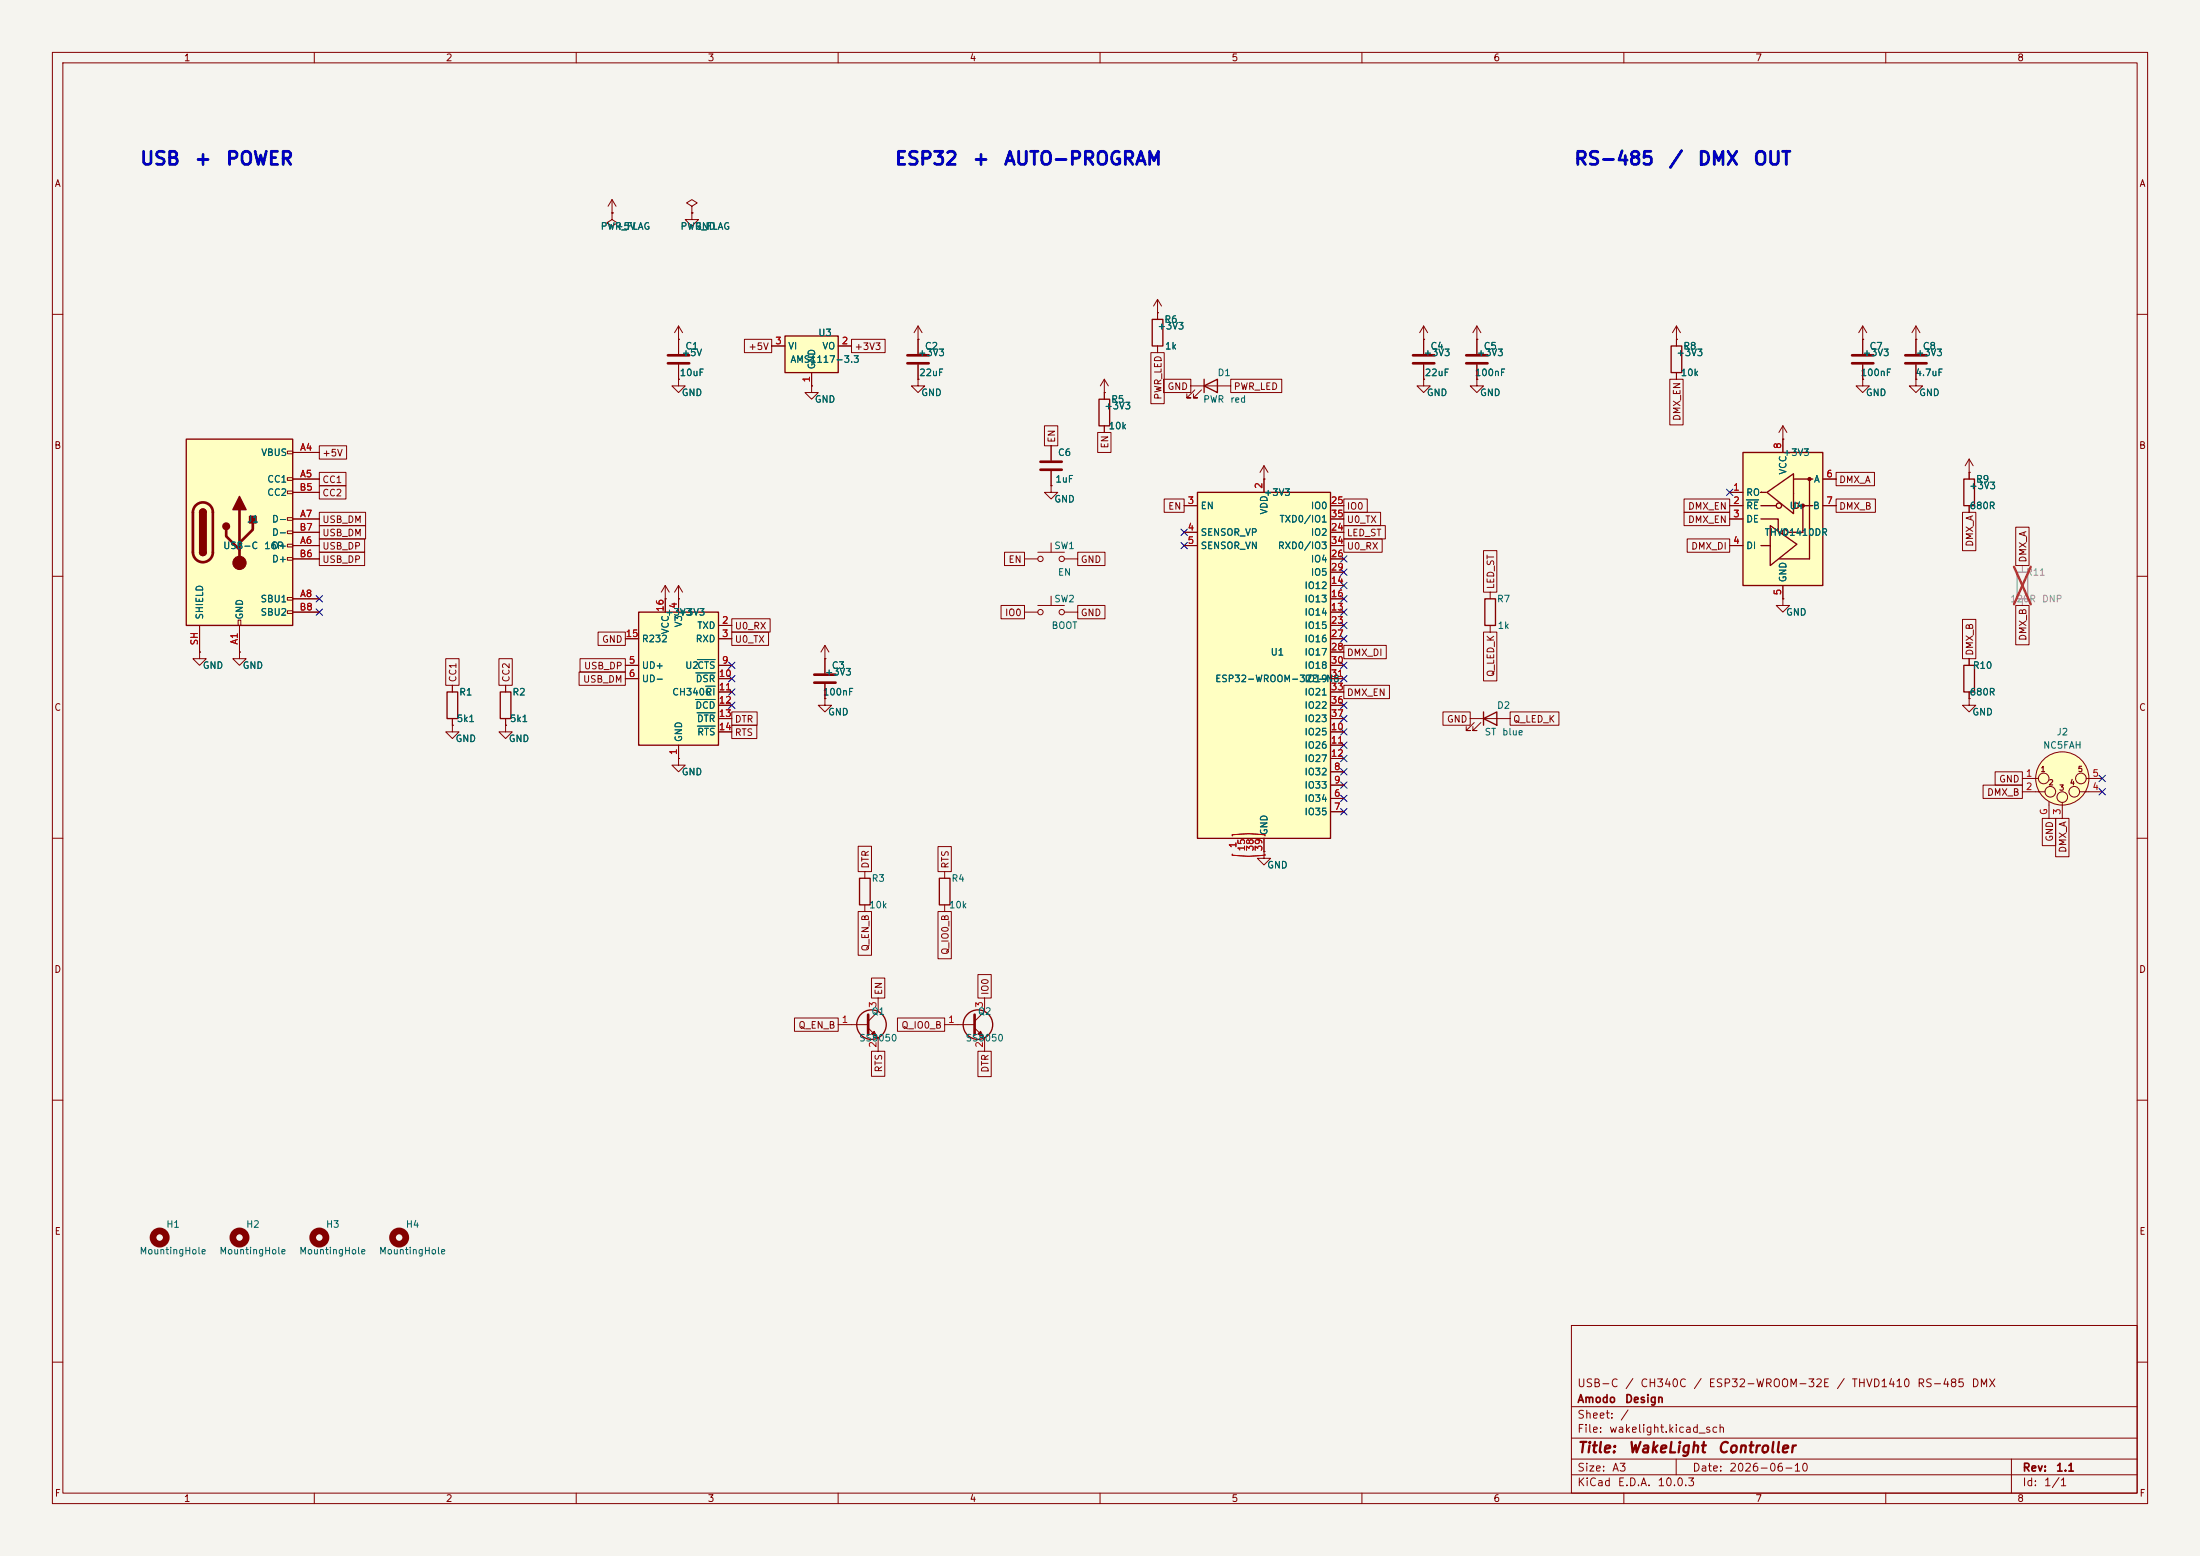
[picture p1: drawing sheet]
<svg xmlns="http://www.w3.org/2000/svg" width="420mm" height="297mm" viewBox="0 0 420 297" stroke-linecap="round" stroke-linejoin="round" font-family="sans-serif">
<path d="M0 0h420v297h-420z" fill="#f5f4ef" stroke="#f5f4ef" stroke-width=".19"/>
<g fill="none" stroke="#840000" stroke-width=".19">
<path d="M10 10h400v277h-400zM12 12h396v273h-396zM60 10v2M110 10v2M160 10v2M210 10v2M260 10v2M310 10v2M360 10v2M116.8 38.1l-.7 1.3M116.8 38.1l.8 1.3M116.8 38.1v2.5"/>
<path d="M132.1 39.4l1-.7-1-.6-1 .6 1 .7v1.2M116.8 40.6v1.3l1.1 .6-1.1 .7-1-.7 1-.6M116.8 40.6h.1M132.1 40.6h.1M132.1 40.6v1.3h1.2l-1.2 1.3-1.3-1.3h1.3M10 60h2M129.5 72.4v1.3h1.3l-1.3 1.2-1.2-1.2h1.2M129.5 72.4h.1M408 60h2M10 110h2M284.5 113v1.3M284.5 119.4v1.3"/>
<path d="M408 110h2M375.9 133.4v1.2h1.3l-1.3 1.3-1.3-1.3h1.3M375.9 133.4h.1M10 160h2M408 160h2M10 210h2M408 210h2M300 253h108v32h-108zM10 260h2M300 278.5h108M300 274.5h108M300 268.5h108"/>
<path d="M320 278.5v3M384 278.5v6.5M408 260h2M60 285v2M110 285v2M160 285v2M210 285v2M260 285v2M300 281.5h108M310 285v2M360 285v2"/>
</g>
<path d="M283.5 114.3h2v5.1h-2z" fill="none" stroke="#840000" stroke-width=".25"/>
<path d="M35.6 83.8h20.3v35.6h-20.3z" fill="#ffffc2"/>
<g fill="none" stroke="#840000" stroke-width=".19">
<path d="M320 64.8h.1M320 62.2l-.7 1.3M320 62.2l.8 1.3M320 62.2v3.8M320 71.1v1.3M355.6 64.8h.1M355.6 72.4v1.3h1.3l-1.3 1.2-1.3-1.2h1.3M355.6 72.4h.1M355.6 62.2v5.4M355.6 69.6v2.8M355.6 62.2l-.8 1.3M355.6 62.2l.8 1.3"/>
<path d="M365.8 72.4v1.3h1.2l-1.2 1.2-1.3-1.2h1.3M365.8 72.4h.1M365.8 64.8h.1M365.8 62.2l-.8 1.3M365.8 62.2l.7 1.3M365.8 62.2v5.4M365.8 69.6v2.8M54.9 86.1h1v.5h-1zM54.9 91.2h1v.5h-1zM54.9 93.7h1v.5h-1zM54.9 98.8h1v.5h-1zM55.9 86.4h5.1"/>
<path d="M55.9 91.4h5.1M55.9 99.1h5.1M55.9 94h5.1M340.4 83.8h.1M340.4 81.3l-.8 1.3M340.4 81.3l.7 1.3M340.4 81.3v2.5M375.9 90.2h.1M375.9 87.6v3.8M375.9 96.5v1.3M375.9 87.6l-.7 1.3M375.9 87.6l.8 1.3"/>
<path d="M38.1 119.4v5.1M45.5 118.4h.5v1h-.5zM45.7 119.4v5.1M54.9 101.3h1v.6h-1zM54.9 103.9h1v.5h-1zM54.9 106.4h1v.5h-1zM54.9 114h1v.6h-1zM54.9 116.6h1v.5h-1zM55.9 104.1h5.1M55.9 114.3h5.1M55.9 106.7h5.1M55.9 101.6h5.1"/>
<path d="M55.9 116.8h5.1M38.1 124.5v1.2h1.3l-1.3 1.3-1.3-1.3h1.3M38.1 124.5h.1M45.7 124.5v1.2h1.3l-1.3 1.3-1.3-1.3h1.3M45.7 124.5h.1M86.4 138.4v1.3h1.2l-1.2 1.3-1.3-1.3h1.3M86.4 138.4h.1M86.4 130.8v1.3M86.4 137.2v1.2M96.5 138.4v1.3h1.3l-1.3 1.3-1.3-1.3h1.3M96.5 138.4h.1M96.5 130.8v1.3"/>
<path d="M96.5 137.2v1.2M386.1 148.6h3M386.1 151.1h4.3M391.2 153v3.2M393.7 153.2v3M397 151.1h4.3M398.3 148.6h3"/>
<circle cx="390.1" cy="148.6" r="1.02"/>
<circle cx="391.4" cy="151.1" r="1.02"/>
<circle cx="393.7" cy="148.6" r="5.1"/>
<circle cx="393.7" cy="152.1" r="1.02"/>
<circle cx="396" cy="151.1" r="1.02"/>
<circle cx="397.3" cy="148.6" r="1.02"/>
</g>
<path d="M319 66h2.1v5.1h-2.1zM35.6 83.8h20.3v35.6h-20.3zM38.1 97.8a.64 .64 0 0 1 .6-.6 .64 .64 0 0 1 .7 .6M374.9 91.4h2v5.1h-2zM38.1 105.4a.64 .64 0 0 0 .6 .6 .64 .64 0 0 0 .7-.6M85.3 132.1h2.1v5.1h-2.1zM95.5 132.1h2v5.1h-2z" fill="none" stroke="#840000" stroke-width=".25"/>
<path d="M353.6 67.8h4M353.6 69.3h4M363.7 67.8h4.1M363.7 69.3h4.1M37.4 96.5a1.9 1.9 0 0 1 2.1-.5 1.9 1.9 0 0 1 1.1 1.8v7.6a1.91 1.91 0 0 1-1.9 1.9 1.91 1.91 0 0 1-1.9-1.9v-7.8l.2-.6zM45.7 97.3v10.1M48.3 99.8v1.3l-2.6 2.5M43.2 101.1v1.3l2.5 2.5" fill="none" stroke="#840000" stroke-width=".51"/>
<g fill="#840000" stroke="#840000" stroke-width=".25">
<path d="M38.1 97.8h1.3v7.6h-1.3z"/>
<path d="M38.3 97.3a.64 .64 0 0 1 .7-.1 .64 .64 0 0 1 .4 .6h-1.3z"/>
<path d="M38.1 105.4h1.3a.64 .64 0 0 1-.7 .6 .64 .64 0 0 1-.6-.6z"/>
<path d="M45.7 94.7l1.3 2.6h-2.6z"/>
<path d="M47.6 98.6h1.3v1.2h-1.3z"/>
<circle cx="43.2" cy="100.5" r=".63"/>
</g>
<circle cx="45.7" cy="107.4" r="1.27" fill="#840000" stroke="#840000" stroke-width=".19"/>
<path d="M385.1 109.2h2v5.1h-2z" fill="none" stroke="#9c9b98" stroke-width=".25"/>
<path d="M386.1 108v1.2M386.1 114.3v1.3" fill="none" stroke="#9c9b98" stroke-width=".19"/>
<path d="M384.5 108.2l3.2 7.1M387.7 108.2l-3.2 7.1" fill="none" stroke="#e12e31" stroke-width=".46"/>
<circle cx="393.7" cy="148.6" r="5.1" fill="#ffffc2" stroke="#ffffc2" stroke-width=".19"/>
<path d="M332.7 86.4h15.3v25.4h-15.3z" fill="#ffffc2"/>
<g fill="none" stroke="#840000" stroke-width=".25">
<path d="M332.7 86.4h15.3v25.4h-15.3zM336.2 99.1h3.3v2.2M336.2 96.5h2.9M336.3 94h-.1h1M337.3 94l5.1-3.6v7.6zM342.4 91.4h3.7M343.4 96.5h2.7M344.2 96.5v5.1h-3M345.4 91.4v15.3h-5.7M336.2 104.1h1.6M337.9 100.3l5.1 3.6-5.1 4.1z"/>
<circle cx="339.6" cy="96.5" r=".51"/>
<circle cx="342.9" cy="96.5" r=".51"/>
<circle cx="340.7" cy="101.6" r=".51"/>
</g>
<g fill="#840000" stroke="#840000" stroke-width=".25">
<circle cx="344.2" cy="96.5" r=".28"/>
<circle cx="345.4" cy="91.4" r=".28"/>
</g>
<path d="M330.2 94h2.5M330.2 96.5h2.5M330.2 99.1h2.5M340.4 83.8v2.6M348 96.5h2.5M348 91.4h2.5M330.2 104.1h2.5M340.4 114.3v1.3h1.2l-1.2 1.2-1.3-1.2h1.3M340.4 114.3h.1M340.4 111.8v2.5" fill="none" stroke="#840000" stroke-width=".19"/>
<path d="M333.4 95.4h2.3" fill="none" stroke="#006464" stroke-width=".19"/>
<path d="M228.6 94h25.4v66h-25.4z" fill="#ffffc2"/>
<path d="M228.6 94h25.4v66h-25.4z" fill="none" stroke="#840000" stroke-width=".25"/>
<g fill="none" stroke="#840000" stroke-width=".19">
<path d="M226.1 96.5h2.5M241.3 91.4v2.6M254 96.5h2.5M254 99.1h2.5M226.1 101.6h2.5M226.1 104.1h2.5M254 101.6h2.5M254 104.1h2.5M254 116.8h2.5M254 111.8h2.5M254 114.3h2.5M254 119.4h2.5"/>
<path d="M254 106.7h2.5M254 109.2h2.5M254 139.7h2.5M254 121.9h2.5M254 124.5h2.5M254 127h2.5M254 129.5h2.5M254 132.1h2.5M254 134.6h2.5M254 137.2h2.5M254 152.4h2.5M254 154.9h2.5"/>
<path d="M254 147.3h2.5M254 149.9h2.5M254 142.2h2.5M254 144.8h2.5M241.3 160v2.6"/>
</g>
<path d="M235.2 159.5v-.2l3.2-.2 3.1 .2v.2M235.2 163v.2l3.2 .3 3.1-.3v-.2" fill="none" stroke="#a90000" stroke-width=".19"/>
<path d="M121.9 116.8h15.3v25.4h-15.3z" fill="#ffffc2"/>
<g fill="none" stroke="#840000" stroke-width=".25">
<path d="M121.9 116.8h15.3v25.4h-15.3zM164.1 167.6h2v5.1h-2zM179.3 167.6h2.1v5.1h-2.1z"/>
<circle cx="166.4" cy="195.6" r="2.82"/>
<circle cx="186.7" cy="195.6" r="2.82"/>
</g>
<g fill="none" stroke="#840000" stroke-width=".19">
<path d="M154.9 73.7v1.2h1.3l-1.3 1.3-1.2-1.3h1.2M154.9 73.7h.1M175.3 64.8h.1M175.3 62.2l-.8 1.3M175.3 62.2l.7 1.3M175.3 62.2v5.4M175.3 69.6v2.8M127 114.3h.1M127 111.8v5M127 111.8l-.8 1.2M127 111.8l.8 1.2M129.5 114.3h.1"/>
<path d="M129.5 111.8v5M129.5 111.8l-.7 1.2M129.5 111.8l.8 1.2M137.2 119.4h2.5M195.6 116.8h2.5M195.6 106.7h2.5M198.1 115.6h5.1M198.1 105.4h5.1M200.7 103.6v1.8M200.7 113.8v1.8M203.2 116.8h2.5M203.2 106.7h2.5"/>
<path d="M119.4 121.9h2.5M119.4 127h2.5M119.4 129.5h2.5M137.2 121.9h2.5M137.2 127h2.5M137.2 129.5h2.5M137.2 132.1h2.5M137.2 134.6h2.5M137.2 137.2h2.5M137.2 139.7h2.5M157.5 133.4v1.2h1.2l-1.2 1.3-1.3-1.3h1.3M157.5 133.4h.1"/>
<path d="M157.5 125.7h.1M157.5 123.2v5.3M157.5 130.6v2.8M157.5 123.2l-.8 1.3M157.5 123.2l.7 1.3M129.5 144.8v1.3h1.3l-1.3 1.2-1.2-1.2h1.2M129.5 144.8h.1M129.5 142.2v2.6M165.1 166.4v1.2M165.1 172.7v1.3M180.3 166.4v1.2M180.3 172.7v1.3"/>
<path d="M241.3 162.6v1.2h1.3l-1.3 1.3-1.3-1.3h1.3M241.3 162.6h.1M160 195.6h5.7M165.7 196.2l1.9 1.9v2.6M167.6 190.5v2.5l-1.9 1.9M180.3 195.6h5.8M186.1 196.2l1.9 1.9v2.6M188 190.5v2.5l-1.9 1.9"/>
<circle cx="198.6" cy="106.7" r=".51"/>
<circle cx="198.6" cy="116.8" r=".51"/>
<circle cx="202.7" cy="116.8" r=".51"/>
<circle cx="202.7" cy="106.7" r=".51"/>
</g>
<path d="M132.8 133.5h3.7M132.8 128.4h3.7M133.1 136.1h3.4M133.1 125.9h3.4M133.1 138.6h3.4M134.7 131h1.8" fill="none" stroke="#006464" stroke-width=".19"/>
<path d="M173.2 67.8h4.1M173.2 69.3h4.1M155.4 128.8h4.1M155.4 130.3h4.1M165.7 193.7v3.8M186.1 193.7v3.8" fill="none" stroke="#840000" stroke-width=".51"/>
<g fill="#840000" stroke="#840000" stroke-width=".19">
<path d="M166.4 197.4l.5-.5 .5 1z"/>
<path d="M186.7 197.4l.5-.5 .5 1z"/>
</g>
<g fill="none" stroke="#840000" stroke-width="1.3">
<circle cx="30.5" cy="236.2" r="1.27"/>
<circle cx="45.7" cy="236.2" r="1.27"/>
<circle cx="61" cy="236.2" r="1.27"/>
<circle cx="76.2" cy="236.2" r="1.27"/>
</g>
<path d="M149.9 64.1h10.1v7h-10.1z" fill="#ffffc2"/>
<path d="M149.9 64.1h10.1v7h-10.1zM209.8 76.2h2v5.1h-2zM220 61h2v5h-2zM229.9 73.7l2.5-1.3v2.5zM229.9 72.4v2.5M283.2 137.2l2.5-1.3v2.5zM283.2 135.9v2.5M374.9 127h2v5.1h-2z" fill="none" stroke="#840000" stroke-width=".25"/>
<g fill="none" stroke="#840000" stroke-width=".19">
<path d="M116.8 40.6h.1M132.1 40.6h.1M221 59.7h.1M221 57.2v3.8M221 57.2l-.8 1.2M221 57.2l.7 1.2M129.5 64.8h.1M129.5 72.4h.1M129.5 62.2v5.4M129.5 69.6v2.8M129.5 62.2l-.7 1.3M129.5 62.2l.8 1.3"/>
<path d="M142.1 64.8h5.2v2.5h-5.2zM147.3 66h2.6M154.9 73.7h.1M154.9 71.1v2.6M160 66h2.6M162.6 64.8h6.4v2.5h-6.4zM175.3 72.4v1.3h1.2l-1.2 1.2-1.3-1.2h1.3M175.3 72.4h.1M175.3 64.8h.1M175.3 64.8v2.8M175.3 69.6v2.8M210.8 74.9h.1"/>
<path d="M210.8 72.4v3.8M210.8 72.4l-.7 1.3M210.8 72.4l.8 1.3M219.7 67.3h2.6v9.8h-2.6zM221 66v1.3M222.1 72.4h5.2v2.5h-5.2zM227.3 73.7h7.6M228.1 74.4l-1.5 1.5h.7h-.7v-.7M229.4 74.4l-1.6 1.5h.8h-.8v-.7M234.9 72.4h9.8v2.5h-9.8zM271.8 64.8h.1M271.8 72.4v1.3h1.2l-1.2 1.2-1.3-1.2h1.3"/>
<path d="M271.8 72.4h.1M271.8 62.2l-.8 1.3M271.8 62.2l.7 1.3M271.8 62.2v5.4M271.8 69.6v2.8M281.9 72.4v1.3h1.3l-1.3 1.2-1.2-1.2h1.2M281.9 72.4h.1M281.9 64.8h.1M281.9 62.2l-.7 1.3M281.9 62.2l.8 1.3M281.9 62.2v5.4M281.9 69.6v2.8"/>
<path d="M318.8 72.4h2.5v8.7h-2.5zM320 64.8h.1M320 64.8v1.2M320 71.1v1.3M355.6 72.4h.1M355.6 64.8h.1M355.6 64.8v2.8M355.6 69.6v2.8M365.8 64.8h.1M365.8 72.4h.1M365.8 64.8v2.8M365.8 69.6v2.8"/>
<path d="M55.9 86.4h5.1M55.9 91.4h5.1M55.9 99.1h5.1M55.9 94h5.1M61 85.1h5.2v2.5h-5.2zM61 90.2h5v2.5h-5zM61 97.8h8.8v2.5h-8.8zM61 92.7h5v2.6h-5zM199.4 81.3h2.5v3.8h-2.5zM200.7 92.7v1.3h1.2l-1.2 1.3-1.3-1.3h1.3M200.7 92.7h.1M200.7 85.1v2.8"/>
<path d="M200.7 89.9v2.8M209.5 82.6h2.6v3.8h-2.6zM210.8 81.3v1.3M222.2 95.2h3.9v2.6h-3.9zM226.1 96.5h2.5M241.3 91.4h.1M241.3 88.9l-.8 1.3M241.3 88.9l.8 1.3M241.3 88.9v5.1M254 99.1h2.5M254 96.5h2.5M256.5 97.8h7.1v2.5h-7.1z"/>
<path d="M256.5 95.2h4.5v2.6h-4.5zM321.5 95.2h8.7v2.6h-8.7zM321.5 97.8h8.7v2.5h-8.7zM330.2 99.1h2.5M330.2 94h2.5M330.2 96.5h2.5M340.4 83.8h.1M340.4 83.8v2.6M348 91.4h2.5M348 96.5h2.5M350.5 95.2h7.5v2.6h-7.5zM350.5 90.2h7.3v2.5h-7.3z"/>
<path d="M374.6 97.8h2.6v7.3h-2.6zM375.9 90.2h.1M375.9 90.2v1.2M375.9 96.5v1.3M38.1 119.4v5.1M45.7 119.4v5.1M55.9 104.1h5.1M55.9 114.3h5.1M55.9 106.7h5.1M55.9 101.6h5.1M55.9 116.8h5.1M61 100.3h8.8v2.6h-8.8z"/>
<path d="M61 102.9h8.6v2.5h-8.6zM61 105.4h8.6v2.6h-8.6zM127 114.3h.1M127 114.3v2.5M129.5 114.3h.1M129.5 114.3v2.5M137.2 119.4h2.5M139.7 118.1h7.3v2.6h-7.3zM191.1 115.6h4.5v2.5h-4.5zM191.8 105.4h3.8v2.6h-3.8zM205.7 105.4h5.2v2.6h-5.2zM205.7 115.6h5.2v2.5h-5.2z"/>
<path d="M226.1 104.1h2.5M226.1 101.6h2.5M254 104.1h2.5M254 114.3h2.5M254 106.7h2.5M254 101.6h2.5M254 116.8h2.5M254 119.4h2.5M254 111.8h2.5M254 109.2h2.5M256.5 100.3h8v2.6h-8zM256.5 102.9h7.4v2.5h-7.4z"/>
<path d="M283.2 105.1h2.6v7.9h-2.6zM322.1 102.9h8.1v2.5h-8.1zM330.2 104.1h2.5M340.4 114.3h.1M340.4 111.8v2.5M374.6 118.2h2.6v7.5h-2.6zM384.8 115.6h2.6v7.5h-2.6zM384.8 100.6h2.6v7.4h-2.6zM38.1 124.5h.1M45.7 124.5h.1M85.1 125.7h2.5v5.1h-2.5zM86.4 138.4h.1"/>
<path d="M86.4 130.8v1.3M86.4 137.2v1.2M95.2 125.7h2.6v5.1h-2.6zM96.5 138.4h.1M96.5 130.8v1.3M96.5 137.2v1.2M110.5 128.3h8.9v2.5h-8.9zM110.7 125.7h8.7v2.6h-8.7zM114.2 120.6h5.2v2.6h-5.2zM119.4 121.9h2.5M119.4 127h2.5M119.4 129.5h2.5"/>
<path d="M137.2 137.2h2.5M137.2 121.9h2.5M137.2 127h2.5M137.2 129.5h2.5M137.2 132.1h2.5M137.2 134.6h2.5M137.2 139.7h2.5M139.7 135.9h4.8v2.5h-4.8zM139.7 138.4h4.8v2.6h-4.8zM139.7 120.6h7v2.6h-7zM157.5 125.7h.1M157.5 133.4h.1"/>
<path d="M157.5 125.7v2.8M157.5 130.6v2.8M254 137.2h2.5M254 121.9h2.5M254 127h2.5M254 129.5h2.5M254 132.1h2.5M254 134.6h2.5M254 139.7h2.5M254 124.5h2.5M256.5 123.2h8.1v2.5h-8.1zM256.5 130.8h8.8v2.6h-8.8z"/>
<path d="M275.5 135.9h5.2v2.5h-5.2zM280.7 137.2h7.6M281.4 137.9l-1.5 1.5h.8h-.8v-.7M282.7 137.9l-1.5 1.5h.7h-.7v-.7M283.2 120.7h2.6v9.3h-2.6zM288.3 135.9h9.3v2.5h-9.3zM375.9 133.4h.1M375.9 125.7v1.3M375.9 132.1v1.3M129.5 144.8h.1M129.5 142.2v2.6M254 152.4h2.5"/>
<path d="M254 154.9h2.5M254 147.3h2.5M254 149.9h2.5M254 142.2h2.5M254 144.8h2.5M378.6 149.9h7.5v2.5h-7.5zM380.9 147.3h5.2v2.6h-5.2zM389.9 156.2h2.5v5.2h-2.5zM392.4 156.2h2.6v7.3h-2.6zM163.8 161.5h2.6v4.9h-2.6zM163.8 174h2.6v8.3h-2.6zM179.1 161.6h2.5v4.8h-2.5z"/>
<path d="M179.1 174h2.5v9h-2.5zM241.3 162.6h.1M241.3 160v2.6M151.7 194.3h8.3v2.6h-8.3zM166.4 186.7h2.5v3.8h-2.5zM171.3 194.3h9v2.6h-9zM186.7 186h2.5v4.5h-2.5zM166.4 200.7h2.5v4.7h-2.5zM186.7 200.7h2.5v4.8h-2.5z"/>
</g>
<path d="M127.5 67.8h4.1M127.5 69.3h4.1M269.7 67.8h4.1M269.7 69.3h4.1M279.9 67.8h4.1M279.9 69.3h4.1M198.6 88.1h4.1M198.6 89.7h4.1" fill="none" stroke="#840000" stroke-width=".51"/>
<g fill="none" stroke="#000084" stroke-width=".19">
<path d="M329.6 93.4l1.2 1.2M330.8 93.4l-1.2 1.2M60.4 113.7l1.2 1.2M60.4 116.2l1.2 1.2M61.6 113.7l-1.2 1.2M61.6 116.2l-1.2 1.2M225.5 103.5l1.2 1.2M225.5 101l1.2 1.2M226.7 103.5l-1.2 1.2M226.7 101l-1.2 1.2M255.9 113.7l1.2 1.2M255.9 111.2l1.2 1.2"/>
<path d="M255.9 106.1l1.2 1.2M255.9 116.2l1.2 1.2M255.9 108.6l1.2 1.2M255.9 118.8l1.2 1.2M257.1 113.7l-1.2 1.2M257.1 111.2l-1.2 1.2M257.1 106.1l-1.2 1.2M257.1 116.2l-1.2 1.2M257.1 108.6l-1.2 1.2M257.1 118.8l-1.2 1.2M139.1 126.4l1.2 1.2M139.1 128.9l1.2 1.2"/>
<path d="M139.1 131.5l1.2 1.2M139.1 134l1.2 1.2M140.3 126.4l-1.2 1.2M140.3 128.9l-1.2 1.2M140.3 131.5l-1.2 1.2M140.3 134l-1.2 1.2M255.9 126.4l1.2 1.2M255.9 134l1.2 1.2M255.9 139.1l1.2 1.2M255.9 136.6l1.2 1.2M255.9 121.3l1.2 1.2M255.9 128.9l1.2 1.2"/>
<path d="M257.1 126.4l-1.2 1.2M257.1 134l-1.2 1.2M257.1 139.1l-1.2 1.2M257.1 136.6l-1.2 1.2M257.1 121.3l-1.2 1.2M257.1 128.9l-1.2 1.2M255.9 144.2l1.2 1.2M255.9 149.3l1.2 1.2M255.9 146.7l1.2 1.2M255.9 154.3l1.2 1.2M255.9 151.8l1.2 1.2M255.9 141.6l1.2 1.2"/>
<path d="M257.1 144.2l-1.2 1.2M257.1 149.3l-1.2 1.2M257.1 146.7l-1.2 1.2M257.1 154.3l-1.2 1.2M257.1 151.8l-1.2 1.2M257.1 141.6l-1.2 1.2M400.7 150.5l1.2 1.2M400.7 148l1.2 1.2M401.9 150.5l-1.2 1.2M401.9 148l-1.2 1.2"/>
</g>
<path d="M333.4 95.4h2.3M132.8 133.5h3.7M132.8 128.4h3.7M133.1 136.1h3.4M133.1 125.9h3.4M133.1 138.6h3.4M134.7 131h1.8" fill="none" stroke="#006464" stroke-width=".19"/>
<path d="M235.2 159.5v-.2l3.2-.2 3.1 .2v.2M235.2 163v.2l3.2 .3 3.1-.3v-.2" fill="none" stroke="#a90000" stroke-width=".19"/>
<g font-size="2.5" fill="#0000c2">
<text x="26.6" y="32.1">USB</text>
<text x="37" y="32.1">+</text>
<text x="43" y="32.1">POWER</text>
<text x="170.7" y="32.1">ESP32</text>
<text x="185.5" y="32.1">+</text>
<text x="191.5" y="32.1">AUTO-PROGRAM</text>
<text x="300.4" y="32.1">RS-485</text>
<text x="318.4" y="32.1">/</text>
<text x="323.9" y="32.1">DMX</text>
<text x="334.6" y="32.1">OUT</text>
</g>
<g font-size="2" fill="#840000">
<text x="301" y="277.8">Title:</text>
<text x="310.7" y="277.8">WakeLight</text>
<text x="327.7" y="277.8">Controller</text>
</g>
<g font-size="1.5" fill="#840000">
<text x="301" y="268.1">Amodo</text>
<text x="301" y="265.1">USB-C</text>
<text x="310.1" y="268.1">Design</text>
<text x="310.1" y="265.1">/</text>
<text x="313" y="265.1">CH340C</text>
<text x="323.2" y="265.1">/</text>
<text x="326" y="265.1">ESP32-WROOM-32E</text>
<text x="350.5" y="265.1">/</text>
<text x="353.4" y="265.1">THVD1410</text>
<text x="365.9" y="265.1">RS-485</text>
<text x="376.2" y="265.1">DMX</text>
<text x="301" y="273.8">File:</text>
<text x="301" y="271.1">Sheet:</text>
<text x="307.1" y="273.8">wakelight.kicad_sch</text>
<text x="309.2" y="271.1">/</text>
<text x="301" y="281.2">Size:</text>
<text x="307.6" y="281.2">A3</text>
<text x="323" y="281.2">Date:</text>
<text x="330" y="281.2">2026-06-10</text>
<text x="386" y="281.2">Rev:</text>
<text x="392.4" y="281.2">1.1</text>
<text x="301" y="284">KiCad</text>
<text x="308.7" y="284">E.D.A.</text>
<text x="316.3" y="284">10.0.3</text>
<text x="386" y="284">Id:</text>
<text x="390.1" y="284">1/1</text>
</g>
<g font-size="1.3" fill="#840000">
<text x="35" y="12">1</text>
<text x="85" y="12">2</text>
<text x="135" y="12">3</text>
<text x="185" y="12">4</text>
<text x="235" y="12">5</text>
<text x="285" y="12">6</text>
<text x="335" y="12">7</text>
<text x="385" y="12">8</text>
<text x="10.3" y="36">A</text>
<text x="408.3" y="36">A</text>
<text x="142.8" y="67.1">+5V</text>
<text x="163" y="67.1">+3V3</text>
<text x="222" y="76.4" transform="rotate(-90 222 76.4)">PWR_LED</text>
<text x="222.8" y="74.7">GND</text>
<text x="235.4" y="74.7">PWR_LED</text>
<text x="321.1" y="80.4" transform="rotate(-90 321.1 80.4)">DMX_EN</text>
<text x="10.3" y="86">B</text>
<text x="61.4" y="87.4">+5V</text>
<text x="201.7" y="84.6" transform="rotate(-90 201.7 84.6)">EN</text>
<text x="211.9" y="85.7" transform="rotate(-90 211.9 85.7)">EN</text>
<text x="408.2" y="86">B</text>
<text x="61.4" y="92.5">CC1</text>
<text x="61.4" y="95">CC2</text>
<text x="351" y="92.5">DMX_A</text>
<text x="61.4" y="100.1">USB_DM</text>
<text x="222.9" y="97.6">EN</text>
<text x="257" y="100.1">U0_TX</text>
<text x="257" y="97.6">IO0</text>
<text x="322.1" y="97.6">DMX_EN</text>
<text x="322.1" y="100.1">DMX_EN</text>
<text x="351" y="97.6">DMX_B</text>
<text x="61.4" y="102.7">USB_DM</text>
<text x="61.4" y="105.2">USB_DP</text>
<text x="61.4" y="107.7">USB_DP</text>
<text x="192.4" y="107.7">EN</text>
<text x="206.2" y="107.7">GND</text>
<text x="257" y="102.7">LED_ST</text>
<text x="257" y="105.2">U0_RX</text>
<text x="322.7" y="105.2">DMX_DI</text>
<text x="377" y="104.5" transform="rotate(-90 377 104.5)">DMX_A</text>
<text x="387.1" y="107.5" transform="rotate(-90 387.1 107.5)">DMX_A</text>
<text x="285.5" y="112.6" transform="rotate(-90 285.5 112.6)">LED_ST</text>
<text x="191.8" y="117.9">IO0</text>
<text x="206.2" y="117.9">GND</text>
<text x="114.8" y="123">GND</text>
<text x="140.2" y="123">U0_TX</text>
<text x="140.2" y="120.4">U0_RX</text>
<text x="257" y="125.5">DMX_DI</text>
<text x="377" y="125.3" transform="rotate(-90 377 125.3)">DMX_B</text>
<text x="387.1" y="122.4" transform="rotate(-90 387.1 122.4)">DMX_B</text>
<text x="87.4" y="130.3" transform="rotate(-90 87.4 130.3)">CC1</text>
<text x="97.6" y="130.3" transform="rotate(-90 97.6 130.3)">CC2</text>
<text x="111.2" y="130.6">USB_DM</text>
<text x="111.4" y="128.1">USB_DP</text>
<text x="285.5" y="129.3" transform="rotate(-90 285.5 129.3)">Q_LED_K</text>
<text x="10.3" y="136">C</text>
<text x="257" y="133.1">DMX_EN</text>
<text x="408.2" y="136">C</text>
<text x="140.2" y="138.2">DTR</text>
<text x="140.2" y="140.8">RTS</text>
<text x="276.1" y="138.2">GND</text>
<text x="288.8" y="138.2">Q_LED_K</text>
<text x="381.5" y="149.7">GND</text>
<text x="379.2" y="152.2">DMX_B</text>
<text x="392.2" y="160.8" transform="rotate(-90 392.2 160.8)">GND</text>
<text x="166.2" y="165.9" transform="rotate(-90 166.2 165.9)">DTR</text>
<text x="181.4" y="165.9" transform="rotate(-90 181.4 165.9)">RTS</text>
<text x="394.8" y="162.9" transform="rotate(-90 394.8 162.9)">DMX_A</text>
<text x="10.3" y="186">D</text>
<text x="166.2" y="181.7" transform="rotate(-90 166.2 181.7)">Q_EN_B</text>
<text x="181.4" y="182.4" transform="rotate(-90 181.4 182.4)">Q_IO0_B</text>
<text x="408.2" y="186">D</text>
<text x="168.7" y="190" transform="rotate(-90 168.7 190)">EN</text>
<text x="189" y="190" transform="rotate(-90 189 190)">IO0</text>
<text x="152.3" y="196.6">Q_EN_B</text>
<text x="172" y="196.6">Q_IO0_B</text>
<text x="168.7" y="204.8" transform="rotate(-90 168.7 204.8)">RTS</text>
<text x="189" y="204.8" transform="rotate(-90 189 204.8)">DTR</text>
<text x="10.3" y="236">E</text>
<text x="408.3" y="236">E</text>
<text x="10.3" y="286">F</text>
<text x="35" y="287">1</text>
<text x="85" y="287">2</text>
<text x="135" y="287">3</text>
<text x="185" y="287">4</text>
<text x="235" y="287">5</text>
<text x="285" y="287">6</text>
<text x="335" y="287">7</text>
<text x="385" y="287">8</text>
<text x="408.3" y="286">F</text>
</g>
<g font-size="1.3" fill="#006464">
<text x="114.6" y="44.2">PWR_FLAG</text>
<text x="117.3" y="44.2">+5V</text>
<text x="129.8" y="44.2">PWR_FLAG</text>
<text x="132.6" y="44.2">GND</text>
<text x="156.1" y="64.5">U3</text>
<text x="220.9" y="63.2">+3V3</text>
<text x="222.2" y="61.9">R6</text>
<text x="130" y="68.3">+5V</text>
<text x="130.7" y="67">C1</text>
<text x="150.4" y="67">VI</text>
<text x="150.8" y="69.6">AMS1117-3.3</text>
<text x="155.9" y="70.6" transform="rotate(-90 155.9 70.6)">GND</text>
<text x="156.9" y="67">VO</text>
<text x="175.2" y="68.3">+3V3</text>
<text x="176.5" y="67">C2</text>
<text x="222.3" y="67">1k</text>
<text x="271.7" y="68.3">+3V3</text>
<text x="273" y="67">C4</text>
<text x="281.8" y="68.3">+3V3</text>
<text x="283.1" y="67">C5</text>
<text x="319.9" y="68.3">+3V3</text>
<text x="321.2" y="67">R8</text>
<text x="355.5" y="68.3">+3V3</text>
<text x="356.8" y="67">C7</text>
<text x="365.7" y="68.3">+3V3</text>
<text x="367" y="67">C8</text>
<text x="129.7" y="72.1">10uF</text>
<text x="130" y="75.9">GND</text>
<text x="155.4" y="77.2">GND</text>
<text x="175.4" y="72.1">22uF</text>
<text x="175.8" y="75.9">GND</text>
<text x="212" y="77.2">R5</text>
<text x="229.6" y="77.2">PWR</text>
<text x="232.3" y="72.1">D1</text>
<text x="234.7" y="77.2">red</text>
<text x="271.9" y="72.1">22uF</text>
<text x="272.3" y="75.9">GND</text>
<text x="281.4" y="72.1">100nF</text>
<text x="282.4" y="75.9">GND</text>
<text x="320.8" y="72.1">10k</text>
<text x="355.1" y="72.1">100nF</text>
<text x="356.1" y="75.9">GND</text>
<text x="365.6" y="72.1">4.7uF</text>
<text x="366.3" y="75.9">GND</text>
<text x="210.7" y="78.4">+3V3</text>
<text x="211.5" y="82.3">10k</text>
<text x="49.8" y="87.3">VBUS</text>
<text x="201.9" y="87.3">C6</text>
<text x="340.3" y="87.3">+3V3</text>
<text x="50.9" y="92.4">CC1</text>
<text x="50.9" y="95">CC2</text>
<text x="201.4" y="92.4">1uF</text>
<text x="241.2" y="95">+3V3</text>
<text x="333.2" y="95">RO</text>
<text x="341.3" y="90.7" transform="rotate(-90 341.3 90.7)">VCC</text>
<text x="346.2" y="92.4">A</text>
<text x="375.8" y="93.7">+3V3</text>
<text x="377.1" y="92.4">R9</text>
<text x="47.1" y="100">J1</text>
<text x="51.8" y="100">D-</text>
<text x="201.2" y="96.2">GND</text>
<text x="229.1" y="97.5">EN</text>
<text x="242.3" y="98.3" transform="rotate(-90 242.3 98.3)">VDD</text>
<text x="244.2" y="100">TXD0/IO1</text>
<text x="250.1" y="97.5">IO0</text>
<text x="333.2" y="97.5">RE</text>
<text x="333.2" y="100">DE</text>
<text x="341.5" y="97.5">U4</text>
<text x="346" y="97.5">B</text>
<text x="375.9" y="97.5">680R</text>
<text x="42.5" y="105.1">USB-C</text>
<text x="50.3" y="105.1">16P</text>
<text x="51.8" y="105.1">D+</text>
<text x="51.8" y="107.7">D+</text>
<text x="51.8" y="102.6">D-</text>
<text x="201.2" y="105.1">SW1</text>
<text x="229.1" y="102.6">SENSOR_VP</text>
<text x="229.1" y="105.1">SENSOR_VN</text>
<text x="243.9" y="105.1">RXD0/IO3</text>
<text x="250.1" y="102.6">IO2</text>
<text x="250.1" y="107.7">IO4</text>
<text x="333.2" y="105.1">DI</text>
<text x="336.8" y="102.6">THVD1410DR</text>
<text x="201.9" y="110.2">EN</text>
<text x="248.9" y="112.7">IO12</text>
<text x="250.1" y="110.2">IO5</text>
<text x="341.3" y="111.3" transform="rotate(-90 341.3 111.3)">GND</text>
<text x="39.1" y="118.4" transform="rotate(-90 39.1 118.4)">SHIELD</text>
<text x="46.7" y="118.4" transform="rotate(-90 46.7 118.4)">GND</text>
<text x="49.6" y="115.3">SBU1</text>
<text x="49.6" y="117.8">SBU2</text>
<text x="126.9" y="117.8">+3V3</text>
<text x="129.4" y="117.8">+3V3</text>
<text x="130.5" y="119.8" transform="rotate(-90 130.5 119.8)">V3</text>
<text x="201.2" y="115.3">SW2</text>
<text x="248.9" y="117.8">IO14</text>
<text x="248.9" y="115.3">IO13</text>
<text x="285.7" y="115.3">R7</text>
<text x="340.9" y="117.8">GND</text>
<text x="122.4" y="122.9">R232</text>
<text x="128" y="121.2" transform="rotate(-90 128 121.2)">VCC</text>
<text x="132.7" y="122.9">RXD</text>
<text x="133" y="120.4">TXD</text>
<text x="200.6" y="120.4">BOOT</text>
<text x="242.5" y="125.4">U1</text>
<text x="248.9" y="120.4">IO15</text>
<text x="248.9" y="122.9">IO16</text>
<text x="248.9" y="125.4">IO17</text>
<text x="285.8" y="120.4">1k</text>
<text x="38.6" y="128">GND</text>
<text x="46.2" y="128">GND</text>
<text x="122.4" y="128">UD+</text>
<text x="122.4" y="130.5">UD-</text>
<text x="130.7" y="128">U2CTS</text>
<text x="132.7" y="130.5">DSR</text>
<text x="157.4" y="129.2">+3V3</text>
<text x="158.7" y="128">C3</text>
<text x="231.9" y="130.5">ESP32-WROOM-32E-N8</text>
<text x="248.9" y="128">IO18</text>
<text x="248.9" y="130.5">IO19</text>
<text x="376.5" y="128">R10</text>
<text x="87.6" y="133.1">R1</text>
<text x="97.7" y="133.1">R2</text>
<text x="128.2" y="133.1">CH340C</text>
<text x="132.6" y="135.6">DCD</text>
<text x="134.6" y="133.1">RI</text>
<text x="157" y="133.1">100nF</text>
<text x="158" y="136.9">GND</text>
<text x="248.9" y="133.1">IO21</text>
<text x="248.9" y="135.6">IO22</text>
<text x="285.7" y="135.6">D2</text>
<text x="375.9" y="133.1">680R</text>
<text x="376.4" y="136.9">GND</text>
<text x="86.9" y="141.9">GND</text>
<text x="87.1" y="138.1">5k1</text>
<text x="97" y="141.9">GND</text>
<text x="97.2" y="138.1">5k1</text>
<text x="130.5" y="141.7" transform="rotate(-90 130.5 141.7)">GND</text>
<text x="132.9" y="138.1">DTR</text>
<text x="133" y="140.7">RTS</text>
<text x="248.9" y="140.7">IO25</text>
<text x="248.9" y="143.2">IO26</text>
<text x="248.9" y="138.1">IO23</text>
<text x="283.3" y="140.7">ST</text>
<text x="286.7" y="140.7">blue</text>
<text x="389.9" y="143.2">NC5FAH</text>
<text x="392.5" y="140.7">J2</text>
<text x="130" y="148.3">GND</text>
<text x="248.9" y="148.3">IO32</text>
<text x="248.9" y="145.8">IO27</text>
<text x="248.9" y="153.4">IO34</text>
<text x="248.9" y="155.9">IO35</text>
<text x="248.9" y="150.8">IO33</text>
<text x="242.3" y="159.5" transform="rotate(-90 242.3 159.5)">GND</text>
<text x="241.8" y="166.1">GND</text>
<text x="165.8" y="173.7">10k</text>
<text x="166.3" y="168.6">R3</text>
<text x="181.1" y="173.7">10k</text>
<text x="181.5" y="168.6">R4</text>
<text x="166.3" y="194">Q1</text>
<text x="186.6" y="194">Q2</text>
<text x="163.9" y="199.1">SS8050</text>
<text x="184.2" y="199.1">SS8050</text>
<text x="26.5" y="239.7">MountingHole</text>
<text x="31.6" y="234.7">H1</text>
<text x="41.8" y="239.7">MountingHole</text>
<text x="46.9" y="234.7">H2</text>
<text x="57" y="239.7">MountingHole</text>
<text x="62.1" y="234.7">H3</text>
<text x="72.3" y="239.7">MountingHole</text>
<text x="77.4" y="234.7">H4</text>
</g>
<g font-size="1.3" fill="#a90000">
<text x="147.9" y="66">3</text>
<text x="160.6" y="66">2</text>
<text x="154.9" y="73.1" transform="rotate(-90 154.9 73.1)">1</text>
<text x="57.2" y="86.3">A4</text>
<text x="340.3" y="85.8" transform="rotate(-90 340.3 85.8)">8</text>
<text x="57.1" y="94">B5</text>
<text x="57.2" y="91.4">A5</text>
<text x="241.3" y="93.4" transform="rotate(-90 241.3 93.4)">2</text>
<text x="330.8" y="94">1</text>
<text x="348.5" y="91.4">6</text>
<text x="57.1" y="101.6">B7</text>
<text x="57.2" y="99">A7</text>
<text x="226.6" y="96.5">3</text>
<text x="226.6" y="101.6">4</text>
<text x="254" y="101.6">24</text>
<text x="254" y="96.5">25</text>
<text x="254" y="99">35</text>
<text x="330.8" y="96.5">2</text>
<text x="330.8" y="99">3</text>
<text x="348.5" y="96.5">7</text>
<text x="57.1" y="106.7">B6</text>
<text x="57.2" y="104.1">A6</text>
<text x="226.6" y="104.1">5</text>
<text x="254" y="106.7">26</text>
<text x="254" y="104.1">34</text>
<text x="330.8" y="104.1">4</text>
<text x="254" y="111.7">14</text>
<text x="254" y="109.2">29</text>
<text x="340.3" y="113.7" transform="rotate(-90 340.3 113.7)">5</text>
<text x="57.1" y="116.8">B8</text>
<text x="57.2" y="114.3">A8</text>
<text x="127" y="116.9" transform="rotate(-90 127 116.9)">16</text>
<text x="129.5" y="116.3" transform="rotate(-90 129.5 116.3)">4</text>
<text x="137.7" y="119.4">2</text>
<text x="254" y="116.8">13</text>
<text x="254" y="114.3">16</text>
<text x="254" y="119.4">23</text>
<text x="38.1" y="123.3" transform="rotate(-90 38.1 123.3)">SH</text>
<text x="45.7" y="123.2" transform="rotate(-90 45.7 123.2)">A1</text>
<text x="119.3" y="121.9">15</text>
<text x="137.7" y="121.9">3</text>
<text x="254" y="121.9">27</text>
<text x="254" y="124.4">28</text>
<text x="119.9" y="127">5</text>
<text x="119.9" y="129.5">6</text>
<text x="137.1" y="129.5">10</text>
<text x="137.7" y="127">9</text>
<text x="254" y="127">30</text>
<text x="254" y="129.5">31</text>
<text x="137.1" y="132.1">11</text>
<text x="137.1" y="134.6">12</text>
<text x="137.1" y="137.1">13</text>
<text x="254" y="132.1">33</text>
<text x="254" y="134.6">36</text>
<text x="254" y="137.1">37</text>
<text x="137.1" y="139.7">14</text>
<text x="254" y="139.7">10</text>
<text x="254" y="142.2">11</text>
<text x="129.5" y="144.2" transform="rotate(-90 129.5 144.2)">1</text>
<text x="254" y="144.8">12</text>
<text x="254.6" y="147.3">8</text>
<text x="254.6" y="149.8">9</text>
<text x="386.6" y="148.6">1</text>
<text x="399.3" y="148.6">5</text>
<text x="254.6" y="152.4">6</text>
<text x="254.6" y="154.9">7</text>
<text x="386.6" y="151.1">2</text>
<text x="391.1" y="155.7" transform="rotate(-90 391.1 155.7)">G</text>
<text x="393.7" y="155.6" transform="rotate(-90 393.7 155.6)">3</text>
<text x="399.3" y="151.1">4</text>
<text x="236.3" y="162" transform="rotate(-90 236.3 162)">1</text>
<text x="238" y="162.6" transform="rotate(-90 238 162.6)">15</text>
<text x="239.6" y="162.6" transform="rotate(-90 239.6 162.6)">38</text>
<text x="241.3" y="162.6" transform="rotate(-90 241.3 162.6)">39</text>
<text x="160.6" y="195.6">1</text>
<text x="167.6" y="192.5" transform="rotate(-90 167.6 192.5)">3</text>
<text x="180.9" y="195.6">1</text>
<text x="187.9" y="192.5" transform="rotate(-90 187.9 192.5)">3</text>
<text x="167.6" y="200.1" transform="rotate(-90 167.6 200.1)">2</text>
<text x="187.9" y="200.1" transform="rotate(-90 187.9 200.1)">2</text>
</g>
<g font-size="1.3" fill="#939391">
<text x="386.7" y="110.2">R11</text>
<text x="383.7" y="115.3">120R</text>
<text x="389.7" y="115.3">DNP</text>
</g>
<g font-size="1" fill="#840000">
<text x="389.5" y="147.6">1</text>
<text x="396.6" y="147.6">5</text>
<text x="391" y="150.1">2</text>
<text x="393" y="151.1">3</text>
<text x="395" y="150.1">4</text>
</g>
</svg>
